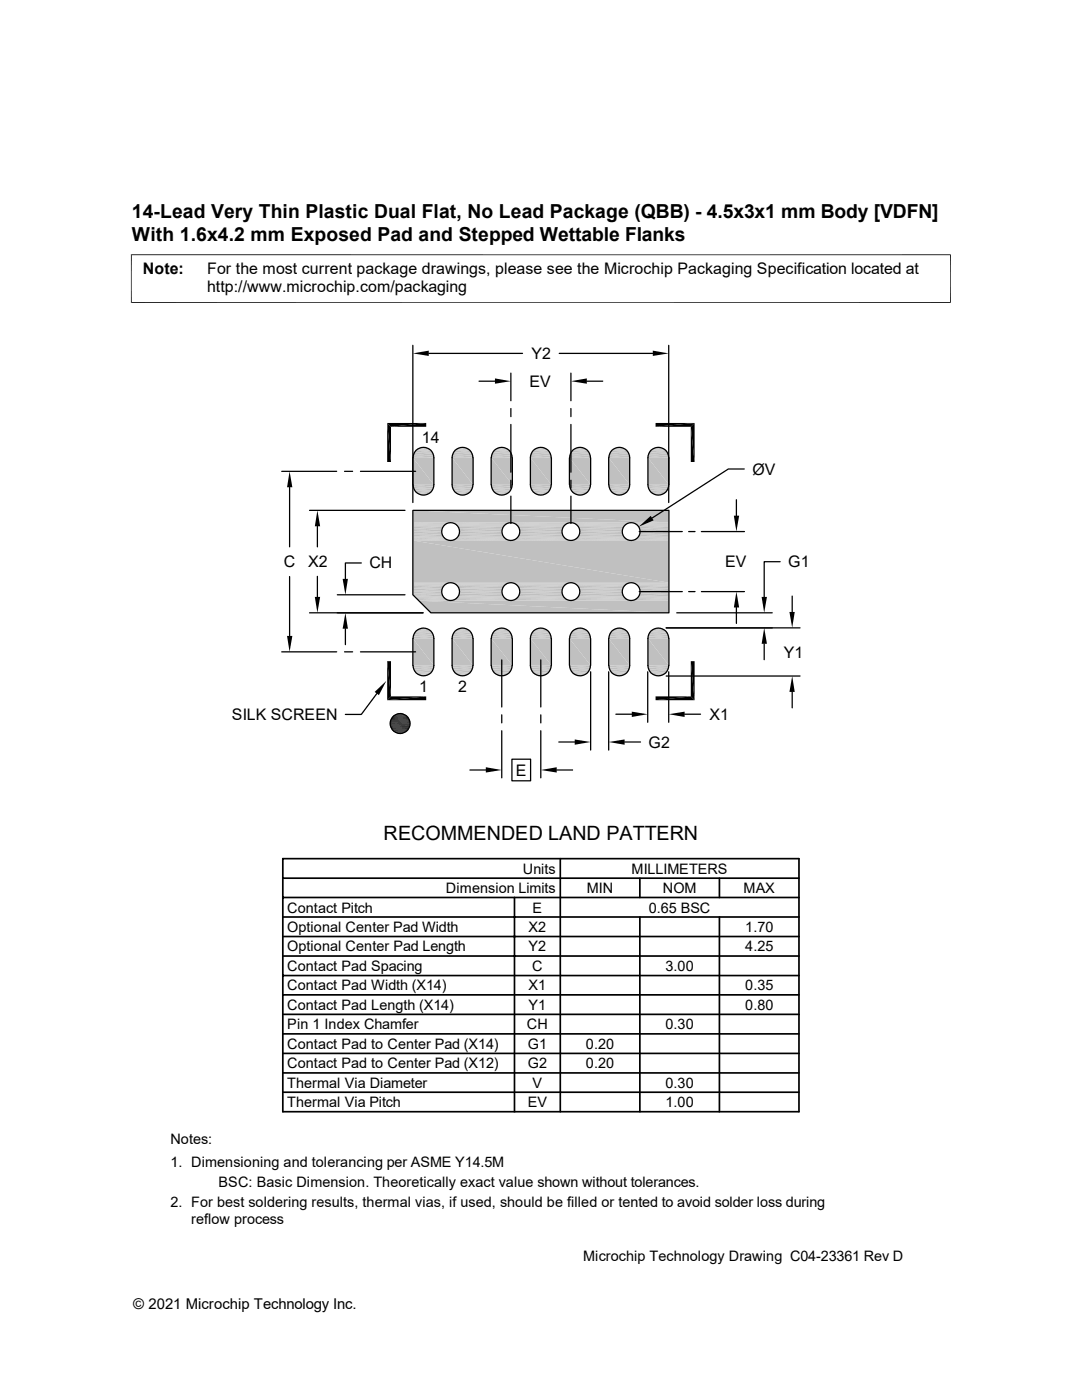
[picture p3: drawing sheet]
<svg xmlns="http://www.w3.org/2000/svg" width="216mm" height="279mm" viewBox="0 0 216 279" stroke-linecap="round" stroke-linejoin="round" font-family="sans-serif">
<g fill="#c0c0c0">
<path d="M82.4 101.9l51.1 2.4h-51.1z"/>
<path d="M82.4 101.9h51.1v2.4z"/>
</g>
<g fill="none" stroke="#c0c0c0" stroke-width=".2">
<path d="M82.4 104.3h7.3M82.4 104.4h7M82.4 107.6h6.7M82.4 107.7h7M82.4 107.8h7.3M90 104.3h11.8M90 107.8h11.8M90.4 104.4h11M90.4 107.7h11M90.7 107.6h10.4M102.1 104.3h11.7M102.1 107.8h11.7"/>
<path d="M102.4 104.4h11.1M102.4 107.7h11.1M102.7 107.6h10.4M114.1 104.3h11.7M114.1 107.8h11.7M114.4 104.4h11.1M114.4 107.7h11.1M114.7 107.6h10.4M126.1 104.3h7.4M126.1 107.8h7.4M126.4 104.4h7.1M126.4 107.7h7.1"/>
<path d="M126.7 107.6h6.8"/>
</g>
<path d="M82.4 104.5h6.7M82.4 104.8h6.4M90.7 104.5h10.4M91 104.8h9.8M102.7 104.5h10.4M103 104.8h9.9M114.7 104.5h10.4M115 104.8h9.9M126.7 104.5h6.8M127 104.8h6.5" fill="none" stroke="#c0c0c0" stroke-width=".21"/>
<g fill="none" stroke="#c0c0c0" stroke-width=".25">
<path d="M82.4 105h6.2M82.4 107.1h6.2M82.4 107.4h6.4M91 107.4h9.8M91.2 105h9.4M91.2 107.1h9.4M103 107.4h9.9M103.3 105h9.3M103.3 107.1h9.3M115 107.4h9.9M115.3 105h9.3M115.3 107.1h9.3"/>
<path d="M127 107.4h6.5M127.3 105h6.2M127.3 107.1h6.2"/>
</g>
<g fill="none" stroke="#c0c0c0" stroke-width=".3">
<path d="M82.4 105.3h5.9M82.4 106.2h5.7M82.4 106.9h5.9M91.4 105.3h9M91.4 106.9h9M91.7 106.2h8.5M103.5 105.3h8.9M103.5 106.9h8.9M103.7 106.2h8.5M115.5 105.3h8.9M115.5 106.9h8.9M115.7 106.2h8.5"/>
<path d="M127.5 105.3h6M127.5 106.9h6M127.7 106.2h5.8"/>
</g>
<g fill="none" stroke="#c0c0c0" stroke-width=".34">
<path d="M82.4 105.6h5.8M82.4 105.9h5.7M82.4 106.6h5.8M91.6 105.6h8.6M91.6 106.6h8.6M91.7 105.9h8.5M103.6 105.6h8.7M103.6 106.6h8.7M103.7 105.9h8.5M115.6 105.6h8.7M115.6 106.6h8.7M115.7 105.9h8.5"/>
<path d="M127.6 105.6h5.9M127.6 106.6h5.9M127.7 105.9h5.8"/>
</g>
<g fill="#c0c0c0">
<path d="M82.4 107.9l51.1 8.4h-51.1z"/>
<path d="M82.4 107.9h51.1v8.4z"/>
</g>
<g fill="none" stroke="#c0c0c0" stroke-width=".2">
<path d="M82.4 116.3h7.3M82.4 116.4h7M82.4 116.5h6.7M82.4 118.7h5.8M83.4 119.8h6M83.5 119.8h6.2M90 116.3h11.8M90 119.8h11.8M90.4 116.4h11M90.4 119.8h11M90.7 116.5h10.4M102.1 116.3h11.7"/>
<path d="M102.1 119.8h11.7M102.4 116.4h11.1M102.4 119.8h11.1M102.7 116.5h10.4M114.1 116.3h11.7M114.1 119.8h11.7M114.4 116.4h11.1M114.4 119.8h11.1M114.7 116.5h10.4M126.1 116.3h7.4M126.1 119.8h7.4M126.4 116.4h7.1"/>
<path d="M126.4 119.8h7.1M126.7 116.5h6.8"/>
</g>
<g fill="none" stroke="#c0c0c0" stroke-width=".25">
<path d="M82.4 116.8h6.4M82.4 117h6.2M82.7 119.2h5.9M91 116.8h9.8M91.2 117h9.4M91.2 119.2h9.4M103 116.8h9.9M103.3 117h9.3M103.3 119.2h9.3M115 116.8h9.9M115.3 117h9.3M115.3 119.2h9.3"/>
<path d="M127 116.8h6.5M127.3 117h6.2M127.3 119.2h6.2"/>
</g>
<g fill="none" stroke="#c0c0c0" stroke-width=".3">
<path d="M82.4 117.3h5.9M82.4 117.9h5.7M82.4 118.6h5.8M82.4 118.9h5.9M91.4 117.3h9M91.4 118.9h9M91.7 117.9h8.5M103.5 117.3h8.9M103.5 118.9h8.9M103.7 117.9h8.5M115.5 117.3h8.9M115.5 118.9h8.9"/>
<path d="M115.7 117.9h8.5M127.5 117.3h6M127.5 118.9h6M127.7 117.9h5.8"/>
</g>
<g fill="none" stroke="#c0c0c0" stroke-width=".34">
<path d="M82.4 117.6h5.8M82.4 118.2h5.7M91.6 117.6h8.6M91.6 118.6h8.6M91.7 118.2h8.5M103.6 117.6h8.7M103.6 118.6h8.7M103.7 118.2h8.5M115.6 117.6h8.7M115.6 118.6h8.7M115.7 118.2h8.5M127.6 117.6h5.9"/>
<path d="M127.6 118.6h5.9M127.7 118.2h5.8"/>
</g>
<path d="M83 119.4h5.8M83.2 119.6h5.9M90.7 119.6h10.4M91 119.4h9.8M102.7 119.6h10.4M103 119.4h9.9M114.7 119.6h10.4M115 119.4h9.9M126.7 119.6h6.8M127 119.4h6.5" fill="none" stroke="#c0c0c0" stroke-width=".21"/>
<g fill="#c0c0c0">
<path d="M83.6 119.9l49.9 2.4h-47.5z"/>
<path d="M83.6 119.9h49.9v2.4z"/>
</g>
<g fill="none" stroke="#000" stroke-width=".25">
<path d="M82.4 101.9h51.1v20.4h-47.5l-3.6-3.6z"/>
<circle cx="89.9" cy="106.1" r="1.78"/>
<circle cx="89.9" cy="118.1" r="1.78"/>
<circle cx="101.9" cy="118.1" r="1.78"/>
<circle cx="101.9" cy="106.1" r="1.78"/>
<circle cx="113.9" cy="118.1" r="1.78"/>
<circle cx="113.9" cy="106.1" r="1.78"/>
<circle cx="125.9" cy="106.1" r="1.78"/>
<circle cx="125.9" cy="118.1" r="1.78"/>
</g>
<g fill="#c0c0c0">
<path d="M130.8 89.3h1.2z"/>
<path d="M131.2 89.2l.8 .1z"/>
<path d="M123 89.3h1.1z"/>
<path d="M123.4 89.2l.7 .1z"/>
<path d="M115.1 89.3h1.2z"/>
<path d="M115.5 89.2l.8 .1z"/>
<path d="M107.4 89.3h1.1z"/>
<path d="M107.7 89.2l.8 .1z"/>
<path d="M99.5 89.3h1.2z"/>
<path d="M99.9 89.2l.8 .1z"/>
<path d="M91.7 89.3h1.2z"/>
<path d="M92.1 89.2l.8 .1z"/>
<path d="M83.9 89.3h1.1z"/>
<path d="M84.3 89.2l.7 .1z"/>
<path d="M130.4 89.5l.4-.2 1.5 .2z"/>
<path d="M130.8 89.3l1.5 .2z"/>
<path d="M122.6 89.5l.4-.2 1.5 .2z"/>
<path d="M123 89.3l1.5 .2z"/>
<path d="M114.8 89.5l.3-.2 1.6 .2z"/>
<path d="M115.1 89.3l1.6 .2z"/>
<path d="M107 89.5l.4-.2 1.5 .2z"/>
<path d="M107.4 89.3l1.5 .2z"/>
<path d="M99.2 89.5l.3-.2 1.5 .2z"/>
<path d="M99.5 89.3l1.5 .2z"/>
<path d="M91.4 89.5l.3-.2 1.5 .2z"/>
<path d="M91.7 89.3l1.5 .2z"/>
<path d="M83.6 89.5l.3-.2 1.5 .2z"/>
<path d="M83.9 89.3l1.5 .2z"/>
</g>
<path d="M83.2 89.6h2.6M91 89.6h2.6M98.8 89.6h2.6M106.7 89.6h2.5M114.5 89.6h2.5M122.3 89.6h2.5M130.1 89.6h2.5" fill="none" stroke="#c0c0c0" stroke-width=".21"/>
<path d="M82.9 89.8h3.1M90.8 89.8h3.1M98.6 89.8h3.1M106.4 89.8h3.1M114.2 89.8h3.1M122 89.8h3.1M129.8 89.8h3.1" fill="none" stroke="#c0c0c0" stroke-width=".25"/>
<g fill="none" stroke="#c0c0c0" stroke-width=".34">
<path d="M82.5 90.4h3.9M82.7 90.1h3.6M90.3 90.4h4M90.5 90.1h3.6M98.2 90.4h3.9M98.3 90.1h3.6M106 90.4h3.9M106.1 90.1h3.6M113.8 90.4h3.9M114 90.1h3.5M121.6 90.4h3.9M121.8 90.1h3.5"/>
<path d="M129.4 90.4h3.9M129.6 90.1h3.5"/>
</g>
<g fill="none" stroke="#c0c0c0" stroke-width=".38">
<path d="M82.4 91.2h4.2M82.4 90.8h4.2M90.2 91.2h4.2M90.3 90.8h4.1M98 91.2h4.2M98 90.8h4.2M105.8 91.2h4.2M105.9 90.8h4.1M113.6 91.2h4.3M113.7 90.8h4.1M121.5 91.2h4.1M121.5 90.8h4.1"/>
<path d="M129.3 90.8h4.1M129.3 91.2h4.2"/>
</g>
<g fill="#c0c0c0">
<path d="M129.3 91.4l4.2 5.3h-4.2z"/>
<path d="M129.3 91.4h4.2v5.3z"/>
<path d="M121.5 91.4l4.1 5.3h-4.1z"/>
<path d="M121.5 91.4h4.1v5.3z"/>
<path d="M113.6 91.4l4.3 5.3h-4.3z"/>
<path d="M113.6 91.4h4.3v5.3z"/>
<path d="M105.8 91.4l4.2 5.3h-4.2z"/>
<path d="M105.8 91.4h4.2v5.3z"/>
<path d="M98 91.4l4.2 5.3h-4.2z"/>
<path d="M98 91.4h4.2v5.3z"/>
<path d="M90.2 91.4l4.2 5.3h-4.2z"/>
<path d="M90.2 91.4h4.2v5.3z"/>
<path d="M82.4 91.4l4.2 5.3h-4.2z"/>
<path d="M82.4 91.4h4.2v5.3z"/>
</g>
<path d="M82.4 96.9h4.2M90.2 96.9h4.2M98 96.9h4.2M105.8 96.9h4.2M113.6 96.9h4.3M121.5 96.9h4.1M129.3 96.9h4.2" fill="none" stroke="#c0c0c0" stroke-width=".42"/>
<path d="M82.4 97.3h4.2M90.3 97.3h4.1M98 97.3h4.2M105.9 97.3h4.1M113.7 97.3h4.1M121.5 97.3h4.1M129.3 97.3h4.1" fill="none" stroke="#c0c0c0" stroke-width=".34"/>
<path d="M82.5 97.7h3.9M90.3 97.7h4M98.2 97.7h3.9M106 97.7h3.9M113.8 97.7h3.9M121.6 97.7h3.9M129.4 97.7h3.9" fill="none" stroke="#c0c0c0" stroke-width=".38"/>
<path d="M82.7 98h3.6M90.5 98h3.6M98.3 98h3.6M106.1 98h3.6M114 98h3.5M121.8 98h3.5M129.6 98h3.5" fill="none" stroke="#c0c0c0" stroke-width=".3"/>
<path d="M82.9 98.3h3.1M90.8 98.3h3.1M98.6 98.3h3.1M106.4 98.3h3.1M114.2 98.3h3.1M122 98.3h3.1M129.8 98.3h3.1" fill="none" stroke="#c0c0c0" stroke-width=".25"/>
<path d="M83.2 98.5h2.6M91 98.5h2.6M98.8 98.5h2.6M106.7 98.5h2.5M114.5 98.5h2.5M122.3 98.5h2.5M130.1 98.5h2.5" fill="none" stroke="#c0c0c0" stroke-width=".21"/>
<g fill="#c0c0c0">
<path d="M130.4 98.6l1.6 .2z"/>
<path d="M130.4 98.6h1.9l-.3 .2z"/>
<path d="M122.6 98.6l1.5 .2z"/>
<path d="M122.6 98.6h1.9l-.4 .2z"/>
<path d="M114.8 98.6l1.5 .2z"/>
<path d="M114.8 98.6h1.9l-.4 .2z"/>
<path d="M107 98.6l1.5 .2z"/>
<path d="M107 98.6h1.9l-.4 .2z"/>
<path d="M99.2 98.6l1.5 .2z"/>
<path d="M99.2 98.6h1.8l-.3 .2z"/>
<path d="M91.4 98.6l1.5 .2z"/>
<path d="M91.4 98.6h1.8l-.3 .2z"/>
<path d="M83.6 98.6l1.4 .2z"/>
<path d="M83.6 98.6h1.8l-.4 .2z"/>
<path d="M130.8 98.8h.8z"/>
<path d="M130.8 98.8h1.2z"/>
<path d="M123 98.8h.7z"/>
<path d="M123 98.8h1.1z"/>
<path d="M115.1 98.8h.9z"/>
<path d="M115.1 98.8h1.2z"/>
<path d="M107.4 98.8h.7z"/>
<path d="M107.4 98.8h1.1z"/>
<path d="M99.5 98.8h.8z"/>
<path d="M99.5 98.8h1.2z"/>
<path d="M91.7 98.8h.8z"/>
<path d="M91.7 98.8h1.2z"/>
<path d="M83.9 98.8h.8z"/>
<path d="M83.9 98.8h1.1z"/>
<path d="M130.8 125.4h1.2z"/>
<path d="M131.2 125.3l.8 .1z"/>
<path d="M123 125.4h1.1z"/>
<path d="M123.4 125.3l.7 .1z"/>
<path d="M115.1 125.4h1.2z"/>
<path d="M115.5 125.3l.8 .1z"/>
<path d="M107.4 125.4h1.1z"/>
<path d="M107.7 125.3l.8 .1z"/>
<path d="M99.5 125.4h1.2z"/>
<path d="M99.9 125.3l.8 .1z"/>
<path d="M91.7 125.4h1.2z"/>
<path d="M92.1 125.3l.8 .1z"/>
<path d="M83.9 125.4h1.1z"/>
<path d="M84.3 125.3l.7 .1z"/>
<path d="M130.4 125.5l.4-.1 1.5 .1z"/>
<path d="M130.8 125.4l1.5 .1z"/>
<path d="M122.6 125.5l.4-.1 1.5 .1z"/>
<path d="M123 125.4l1.5 .1z"/>
<path d="M114.8 125.5l.3-.1 1.6 .1z"/>
<path d="M115.1 125.4l1.6 .1z"/>
<path d="M107 125.5l.4-.1 1.5 .1z"/>
<path d="M107.4 125.4l1.5 .1z"/>
<path d="M99.2 125.5l.3-.1 1.5 .1z"/>
<path d="M99.5 125.4l1.5 .1z"/>
<path d="M91.4 125.5l.3-.1 1.5 .1z"/>
<path d="M91.7 125.4l1.5 .1z"/>
<path d="M83.6 125.5l.3-.1 1.5 .1z"/>
<path d="M83.9 125.4l1.5 .1z"/>
</g>
<path d="M83.2 125.6h2.6M91 125.6h2.6M98.8 125.6h2.6M106.7 125.6h2.5M114.5 125.6h2.5M122.3 125.6h2.5M130.1 125.6h2.5" fill="none" stroke="#c0c0c0" stroke-width=".21"/>
<path d="M82.9 125.9h3.1M90.8 125.9h3.1M98.6 125.9h3.1M106.4 125.9h3.1M114.2 125.9h3.1M122 125.9h3.1M129.8 125.9h3.1" fill="none" stroke="#c0c0c0" stroke-width=".25"/>
<path d="M82.7 126.1h3.6M90.5 126.1h3.6M98.3 126.1h3.6M106.1 126.1h3.6M114 126.1h3.5M121.8 126.1h3.5M129.6 126.1h3.5" fill="none" stroke="#c0c0c0" stroke-width=".3"/>
<path d="M82.5 126.5h3.9M90.3 126.5h4M98.2 126.5h3.9M106 126.5h3.9M113.8 126.5h3.9M121.6 126.5h3.9M129.4 126.5h3.9" fill="none" stroke="#c0c0c0" stroke-width=".38"/>
<path d="M82.4 126.8h4.2M90.3 126.8h4.1M98 126.8h4.2M105.9 126.8h4.1M113.7 126.8h4.1M121.5 126.8h4.1M129.3 126.8h4.1" fill="none" stroke="#c0c0c0" stroke-width=".34"/>
<path d="M82.4 127.2h4.2M90.2 127.2h4.2M98 127.2h4.2M105.8 127.2h4.2M113.6 127.2h4.3M121.5 127.2h4.1M129.3 127.2h4.2" fill="none" stroke="#c0c0c0" stroke-width=".42"/>
<g fill="#c0c0c0">
<path d="M129.3 127.4l4.2 5.4h-4.2z"/>
<path d="M129.3 127.4h4.2v5.4z"/>
<path d="M121.5 127.4l4.1 5.4h-4.1z"/>
<path d="M121.5 127.4h4.1v5.4z"/>
<path d="M113.6 127.4l4.3 5.4h-4.3z"/>
<path d="M113.6 127.4h4.3v5.4z"/>
<path d="M105.8 127.4l4.2 5.4h-4.2z"/>
<path d="M105.8 127.4h4.2v5.4z"/>
<path d="M98 127.4l4.2 5.4h-4.2z"/>
<path d="M98 127.4h4.2v5.4z"/>
<path d="M90.2 127.4l4.2 5.4h-4.2z"/>
<path d="M90.2 127.4h4.2v5.4z"/>
<path d="M82.4 127.4l4.2 5.4h-4.2z"/>
<path d="M82.4 127.4h4.2v5.4z"/>
</g>
<g fill="none" stroke="#c0c0c0" stroke-width=".38">
<path d="M82.4 133h4.2M82.4 133.4h4.2M90.2 133h4.2M90.3 133.4h4.1M98 133h4.2M98 133.4h4.2M105.8 133h4.2M105.9 133.4h4.1M113.6 133h4.3M113.7 133.4h4.1M121.5 133h4.1M121.5 133.4h4.1"/>
<path d="M129.3 133h4.2M129.3 133.4h4.1"/>
</g>
<g fill="none" stroke="#c0c0c0" stroke-width=".34">
<path d="M82.5 133.7h3.9M82.7 134.1h3.6M90.3 133.7h4M90.5 134.1h3.6M98.2 133.7h3.9M98.3 134.1h3.6M106 133.7h3.9M106.1 134.1h3.6M113.8 133.7h3.9M114 134.1h3.5M121.6 133.7h3.9M121.8 134.1h3.5"/>
<path d="M129.4 133.7h3.9M129.6 134.1h3.5"/>
</g>
<path d="M82.9 134.4h3.1M90.8 134.4h3.1M98.6 134.4h3.1M106.4 134.4h3.1M114.2 134.4h3.1M122 134.4h3.1M129.8 134.4h3.1" fill="none" stroke="#c0c0c0" stroke-width=".25"/>
<path d="M83.2 134.6h2.6M91 134.6h2.6M98.8 134.6h2.6M106.7 134.6h2.5M114.5 134.6h2.5M122.3 134.6h2.5M130.1 134.6h2.5" fill="none" stroke="#c0c0c0" stroke-width=".21"/>
<g fill="#c0c0c0">
<path d="M130.4 134.7l1.6 .1z"/>
<path d="M130.4 134.7h1.9l-.3 .1z"/>
<path d="M122.6 134.7l1.5 .1z"/>
<path d="M122.6 134.7h1.9l-.4 .1z"/>
<path d="M114.8 134.7l1.5 .1z"/>
<path d="M114.8 134.7h1.9l-.4 .1z"/>
<path d="M107 134.7l1.5 .1z"/>
<path d="M107 134.7h1.9l-.4 .1z"/>
<path d="M99.2 134.7l1.5 .1z"/>
<path d="M99.2 134.7h1.8l-.3 .1z"/>
<path d="M91.4 134.7l1.5 .1z"/>
<path d="M91.4 134.7h1.8l-.3 .1z"/>
<path d="M83.6 134.7l1.4 .1z"/>
<path d="M83.6 134.7h1.8l-.4 .1z"/>
<path d="M130.8 134.8l.8 .1z"/>
<path d="M130.8 134.8h1.2z"/>
<path d="M123 134.8l.7 .1z"/>
<path d="M123 134.8h1.1z"/>
<path d="M115.1 134.8l.9 .1z"/>
<path d="M115.1 134.8h1.2z"/>
<path d="M107.4 134.8l.7 .1z"/>
<path d="M107.4 134.8h1.1z"/>
<path d="M99.5 134.8l.8 .1z"/>
<path d="M99.5 134.8h1.2z"/>
<path d="M91.7 134.8l.8 .1z"/>
<path d="M91.7 134.8h1.2z"/>
<path d="M83.9 134.8l.8 .1z"/>
<path d="M83.9 134.8h1.1z"/>
</g>
<g fill="none" stroke="#000" stroke-width=".25">
<path d="M82.4 68.9v31.4M85.6 70.5h18.7M95.6 76.1h3.2M101.9 74.5v5.5M111.6 70.5h18.7M113.9 74.5v5.5M117.1 76.1h3.2M133.4 68.9v31.4M56.2 94.1h11M57.8 97.2v11.9M68.7 94.1h1.7M71.9 94.1h11"/>
<path d="M82.4 91.4a2.07 2.07 0 0 1 2.1-2.1 2.07 2.07 0 0 1 2.1 2.1v5.3a2.07 2.07 0 0 1-2.1 2.1 2.07 2.07 0 0 1-2.1-2.1M90.8 89.9a2.1 2.1 0 0 1 2.3-.5 2.1 2.1 0 0 1 1.3 2v5.3a2.07 2.07 0 0 1-2.1 2.1 2.07 2.07 0 0 1-2.1-2.1v-5.3l.2-.8zM98.6 89.9a2.1 2.1 0 0 1 2.3-.5 2.1 2.1 0 0 1 1.3 2v5.3a2.1 2.1 0 0 1-2.1 2.1 2.1 2.1 0 0 1-2.1-2.1v-5.3l.2-.8zM101.9 81.5v1.6M101.9 84.7v9.5M101.9 95.8v1.6M101.9 99v5.5M110 91.4a2.07 2.07 0 0 0-2.1-2.1 2.07 2.07 0 0 0-2.1 2.1v5.3a2.07 2.07 0 0 0 2.1 2.1 2.07 2.07 0 0 0 2.1-2.1M110 91.4v5.3M113.6 91.4v5.3M113.7 91.4a2.07 2.07 0 0 1 2-2.1 2.07 2.07 0 0 1 2.1 2.1M113.7 96.7a2.07 2.07 0 0 0 2 2.1 2.07 2.07 0 0 0 2.1-2.1"/>
<path d="M113.9 81.5v1.6M113.9 84.7v9.5M113.9 95.8v1.6M113.9 99v5.5M117.9 91.4v5.3M121.5 91.4v5.3M121.5 91.4a2.07 2.07 0 0 1 2.1-2.1 2.07 2.07 0 0 1 2 2.1v5.3a2.07 2.07 0 0 1-2 2.1 2.07 2.07 0 0 1-2.1-2.1M133.4 91.4a2.07 2.07 0 0 0-2-2.1 2.07 2.07 0 0 0-2.1 2.1v5.3a2.07 2.07 0 0 0 2.1 2.1 2.07 2.07 0 0 0 2-2.1M133.5 91.4v5.3M146.9 99.7v3.2M148.5 93.6h-3.2l-15.2 9.8M57.8 115.1v11.8"/>
<path d="M61.8 101.9h19M63.3 105v4.1M63.3 115v4.1M67.3 118.7h13.5M72.1 112.4h-3.2v3.1M127.6 106.1h8.5M127.6 118.1h8.5M137.4 106.1h1.3M137.4 118.1h1.3M140 106.1h8.5M140 118.1h8.5M155.7 112.1h-3.2v7"/>
<path d="M158.1 119v3.1M56.2 130.1h11M61.8 122.3h22.6M68.7 130.1h1.7M68.9 125.5v3.2M71.9 130.1h11M75.2 138.4l-3.1 4.2h-3.2M82.4 127.4v5.4M82.4 127.4a2.07 2.07 0 0 1 2.1-2.1 2.07 2.07 0 0 1 2.1 2.1v5.4a2.07 2.07 0 0 1-2.1 2.1 2.07 2.07 0 0 1-2.1-2.1M90.8 125.9a2.1 2.1 0 0 1 2.3-.4 2.1 2.1 0 0 1 1.3 1.9v5.4a2.07 2.07 0 0 1-2.1 2.1 2.07 2.07 0 0 1-2.1-2.1v-5.4l.2-.8zM98.6 125.9a2.1 2.1 0 0 1 2.3-.4 2.1 2.1 0 0 1 1.3 1.9v5.4a2.1 2.1 0 0 1-2.1 2.1 2.1 2.1 0 0 1-2.1-2.1v-5.4l.2-.8zM100.1 131.7v9.4"/>
<path d="M107.9 131.7v9.4M110 127.4a2.07 2.07 0 0 0-2.1-2.1 2.07 2.07 0 0 0-2.1 2.1v5.4a2.07 2.07 0 0 0 2.1 2.1 2.07 2.07 0 0 0 2.1-2.1M110 127.4v5.4M113.6 127.4v5.4M113.7 127.4a2.07 2.07 0 0 1 2-2.1 2.07 2.07 0 0 1 2.1 2.1M113.7 132.8a2.07 2.07 0 0 0 2 2.1 2.07 2.07 0 0 0 2.1-2.1M117.9 127.4v5.4M117.9 134.1v15.6M121.5 127.4v5.4M121.5 134.1v15.6M121.5 127.4a2.07 2.07 0 0 1 2.1-2.1 2.07 2.07 0 0 1 2 2.1v5.4a2.07 2.07 0 0 1-2 2.1 2.07 2.07 0 0 1-2.1-2.1M129.2 134.1v10"/>
<path d="M132.9 125.3h26.7M132.9 134.9h26.7M133.4 127.4a2.07 2.07 0 0 0-2-2.1 2.07 2.07 0 0 0-2.1 2.1v5.4a2.07 2.07 0 0 0 2.1 2.1 2.07 2.07 0 0 0 2-2.1M133.4 134.1v10M133.5 127.4v5.4M135 122.3h19.1M146.9 121.2v3.2M152.5 128.5v3.2M158.1 138.1v3.2M93.8 153.7h3.1M100.1 142.7v1.6M100.1 145.8v9.4"/>
<path d="M102.2 151.5h3.7v4.3h-3.7zM107.9 142.7v1.6M107.9 145.8v9.4M111.1 153.7h3.2M111.5 148.1h3.2M122.9 142.5h3.2M124.6 148.1h3.2M136.6 142.5h3.2"/>
<circle cx="79.8" cy="144.4" r="1.98"/>
</g>
<g fill="none" stroke="#000" stroke-width=".34">
<path d="M56.4 175.3h103M56.4 171.4h103v50.5h-103zM56.4 179.1h103M102.7 179.1v42.8M111.8 171.4v50.5M127.7 175.3v3.8M143.6 175.3v3.8M56.4 194.7h103M56.4 198.5h103M56.4 186.9h103M56.4 183h103M56.4 190.8h103"/>
<path d="M127.7 183v38.9M143.6 183v38.9M56.4 210.2h103M56.4 202.4h103M56.4 218h103M56.4 214.1h103M56.4 206.3h103"/>
</g>
<g fill="#000">
<path d="M82.4 70.5l3.2-.5v1zM98.8 75.5l3.1 .6-3.1 .5zM113.9 76.1l3.2-.6v1.1zM130.3 70l3.1 .5-3.1 .5zM57.8 94.1l.5 3.1h-1zM77.3 84.4l.7 7.8h-.7zM77.3 84.4h7.7l-7 .8zM77.3 84.4l.7 .8v7zM78 85.2l7-.8v.8zM130.8 84.4h7.8l-7.8 .8zM130.8 85.2l7.8-.8-.8 .8zM137.8 85.2l.8 7h-.8z"/>
<path d="M137.8 85.2l.8-.8v7.8zM63.3 101.9l.6 3.1h-1.1zM62.8 119.1h1.1l-.6 3.2zM68.4 115.5h1l-.5 3.2zM127.5 105.1l2.3-2.1 .6 .8zM146.4 102.9h1.1l-.6 3.2zM152 119.1h1l-.5 3.2zM57.3 126.9h1l-.5 3.2zM68.9 122.3l.5 3.2h-1zM74.8 138.1l2.3-2.2-1.5 2.8zM77.3 132l.7 7-.7 .7zM77.3 132h.7v7z"/>
<path d="M77.3 139.7l7.7-.7v.7zM77.3 139.7l.7-.7h7zM137.8 132l.8 7.7-.8-.7zM130.8 139h7l-7 .7zM137.8 132h.8v7.7zM130.8 139.7l7-.7 .8 .7zM146.9 118.1l.6 3.1h-1.1zM152.5 125.3l.5 3.2h-1zM157.5 122.1h1.1l-.5 3.2zM158.1 134.9l.5 3.2h-1.1zM78.8 146.1l1.9 .1zM78.8 146.1h2z"/>
<path d="M78.8 142.6h2zM79 142.5l1.8 .1zM79 146.2l1.5 .1zM79 146.2h1.7zM79 142.5h1.7zM79.2 142.5h1.5zM79.2 146.3h1.1zM79.2 146.3h1.3zM79.2 142.5h1.3zM79.4 142.4l1.1 .1zM79.4 146.3l.7 .1zM79.4 146.3h.9z"/>
<path d="M79.4 142.4h.9zM79.5 142.4h.8zM79.5 146.4h.6zM79.5 142.4h.6zM96.9 153.1l3.2 .6-3.2 .5zM107.9 153.7l3.2-.6v1.1zM114.7 147.6l3.2 .5-3.2 .5zM121.5 148.1l3.1-.5v1zM126.1 142l3.1 .5-3.1 .6zM133.4 142.5l3.2-.5v1.1z"/>
</g>
<g fill="none" stroke="#000" stroke-width=".2">
<path d="M26.1 50.8h163.6M26.2 50.8v9.7M189.7 50.8v9.7M26.1 60.4h163.6M77.8 144.1h4M77.8 144.5h4.1M77.9 144.9h3.9M77.9 143.7h3.9M77.9 143.6h3.8M77.9 145.2h3.8M78 143.4h3.6M78 145.4h3.6"/>
<path d="M78.1 143.2h3.4M78.1 145.6h3.4M78.2 143.1h3.2M78.2 145.7h3.2M78.4 142.9h2.9M78.4 145.9h2.9M78.5 142.8h2.7M78.5 146h2.7M78.7 142.7h2.3M78.7 146.1h2.3"/>
</g>
<path d="M77.8 144.3h4.1M77.8 144.7h4M77.9 143.9h3.9M77.9 145.1h3.9" fill="none" stroke="#000" stroke-width=".21"/>
<g font-size="3.9">
<text x="26.3" y="43.5">14-Lead Very Thin Plastic Dual Flat, No Lead Package (QBB) - 4.5x3x1 mm Body [VDFN]</text>
<text x="26.3" y="48">With 1.6x4.2 mm Exposed Pad and Stepped Wettable Flanks</text>
<text x="76.5" y="167.6">RECOMMENDED LAND PATTERN</text>
</g>
<g font-size="3.2">
<text x="28.5" y="54.6">Note:</text>
<text x="41.3" y="54.6">For the most current package drawings, please see the Microchip Packaging Specification located at</text>
<text x="41.3" y="58.3">http://www.microchip.com/packaging</text>
<text x="106" y="71.7">Y2</text>
<text x="105.7" y="77.2">EV</text>
<text x="84.2" y="88.4">14</text>
<text x="150.2" y="94.7">ØV</text>
<text x="56.6" y="113.2">C</text>
<text x="61.5" y="113.2">X2</text>
<text x="73.7" y="113.5">CH</text>
<text x="144.7" y="113.2">EV</text>
<text x="157.3" y="113.2">G1</text>
<text x="156.4" y="131.2">Y1</text>
<text x="46.3" y="143.7">SILK SCREEN</text>
<text x="83.6" y="138">1</text>
<text x="91.4" y="138">2</text>
<text x="141.6" y="143.7">X1</text>
<text x="129.4" y="149.2">G2</text>
<text x="102.9" y="154.8">E</text>
</g>
<text font-size="3" x="26.6" y="261.3">© 2021 Microchip Technology Inc.</text>
<g font-size="2.9">
<text x="89" y="178.2">Dimension Limits</text>
<text x="104.3" y="174.3">Units</text>
<text x="117.1" y="178.2">MIN</text>
<text x="126" y="174.3">MILLIMETERS</text>
<text x="132.2" y="178.2">NOM</text>
<text x="148.4" y="178.2">MAX</text>
<text x="57.3" y="186">Optional Center Pad Width</text>
<text x="57.3" y="182.1">Contact Pitch</text>
<text x="105.5" y="186">X2</text>
<text x="106.3" y="182.1">E</text>
<text x="129.5" y="182.1">0.65 BSC</text>
<text x="148.7" y="186">1.70</text>
<text x="57.3" y="189.9">Optional Center Pad Length</text>
<text x="105.5" y="189.9">Y2</text>
<text x="148.7" y="189.9">4.25</text>
<text x="57.3" y="197.7">Contact Pad Width (X14)</text>
<text x="57.3" y="193.8">Contact Pad Spacing</text>
<text x="105.5" y="197.7">X1</text>
<text x="106.2" y="193.8">C</text>
<text x="132.8" y="193.8">3.00</text>
<text x="148.7" y="197.7">0.35</text>
<text x="57.3" y="201.5">Contact Pad Length (X14)</text>
<text x="105.5" y="201.5">Y1</text>
<text x="148.7" y="201.5">0.80</text>
<text x="57.3" y="209.3">Contact Pad to Center Pad (X14)</text>
<text x="57.3" y="205.4">Pin 1 Index Chamfer</text>
<text x="105.2" y="205.4">CH</text>
<text x="105.3" y="209.3">G1</text>
<text x="116.9" y="209.3">0.20</text>
<text x="132.8" y="205.4">0.30</text>
<text x="57.3" y="213.2">Contact Pad to Center Pad (X12)</text>
<text x="105.3" y="213.2">G2</text>
<text x="116.9" y="213.2">0.20</text>
<text x="57.3" y="217.1">Thermal Via Diameter</text>
<text x="57.3" y="221">Thermal Via Pitch</text>
<text x="105.3" y="221">EV</text>
<text x="106.3" y="217.1">V</text>
<text x="132.8" y="217.1">0.30</text>
<text x="132.8" y="221">1.00</text>
<text x="34" y="232.9">1. Dimensioning and tolerancing per ASME Y14.5M</text>
<text x="34" y="228.3">Notes:</text>
<text x="43.6" y="236.9">BSC: Basic Dimension. Theoretically exact value shown without tolerances.</text>
<text x="34" y="240.9">2. For best soldering results, thermal vias, if used, should be filled or tented to avoid solder loss during</text>
<text x="38.1" y="244.3">reflow process</text>
<text x="116.4" y="251.6">Microchip Technology Drawing C04-23361 Rev D</text>
</g>
</svg>
